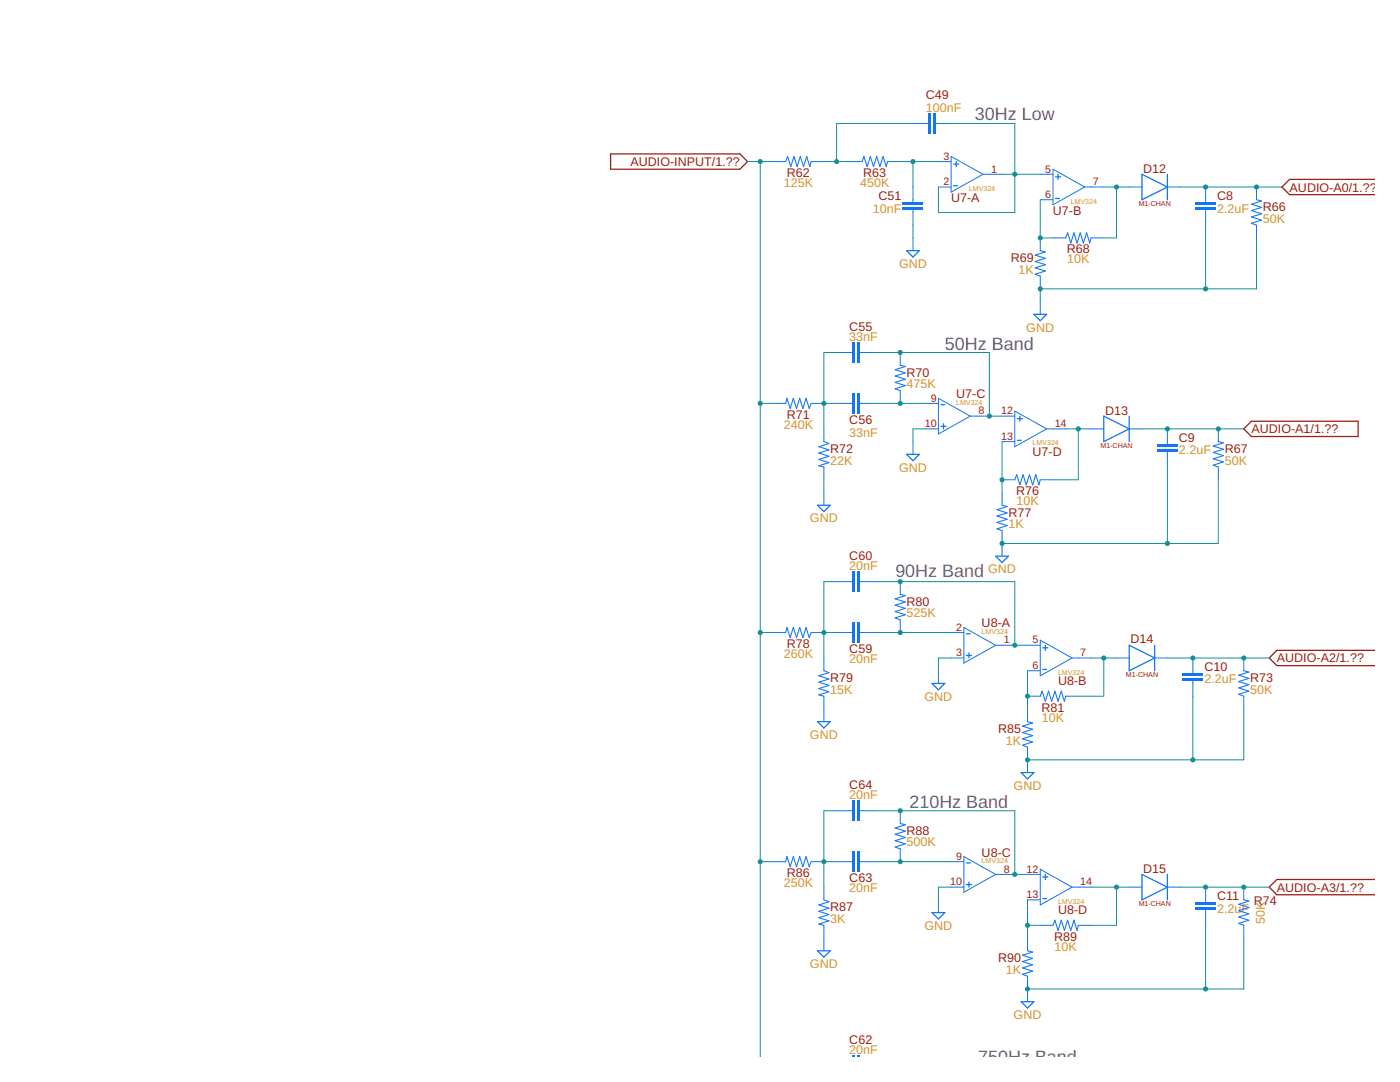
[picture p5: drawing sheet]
<svg xmlns="http://www.w3.org/2000/svg" width="279mm" height="216mm" viewBox="0 0 279 216" stroke-linecap="round" stroke-linejoin="round" font-family="sans-serif">
<path d="M121.9 30.7h25.8l1.5 1.5-1.5 1.6h-25.8zM274.5 35.8h-17.1l-1.6 1.5 1.6 1.5h17.1M248.2 85.6l1.5-1.5h21.3v3h-21.3zM274.5 129.8h-19.7l-1.5 1.5 1.5 1.5h19.7M274.5 175.5h-19.7l-1.5 1.5 1.5 1.5h19.7" fill="none" stroke="#9c1f14" stroke-width=".25"/>
<path d="M156.8 32.2l.4-1 .6 2.1 .7-2.1 .6 2.1 .6-2.1 .7 2.1 .6-2.1 .6 2.1 .3-1.1M172 32.2l.4-1 .7 2.1 .6-2.1 .6 2.1 .7-2.1 .6 2.1 .6-2.1 .7 2.1 .2-1.1" fill="none" stroke="#1375f4" stroke-width=".21"/>
<path d="M154.3 32.2h2.5M161.9 32.2h2.5M169.5 32.2h2.5M177.1 32.2h2.6" fill="none" stroke="#1375f4" stroke-width=".2"/>
<g fill="#1375f4">
<path d="M186.3 22.6h.5v4.1h-.5z" fill-rule="evenodd"/>
<path d="M185.3 22.6h.5v4.1h-.5z" fill-rule="evenodd"/>
</g>
<g fill="#1375f4">
<path d="M186.3 22.6h.5v4.1h-.5zM186.3 22.6v4.1h.5v-4.1z"/>
<path d="M185.2 22.6h.6v4.1h-.6zM185.3 22.6v4.1h.5v-4.1z"/>
</g>
<path d="M182.2 24.6h3.1M186.8 24.6h3" fill="none" stroke="#1375f4" stroke-width=".2"/>
<g fill="#1375f4">
<path d="M180.2 41.4h4v.5h-4z" fill-rule="evenodd"/>
<path d="M180.2 40.4h4v.5h-4z" fill-rule="evenodd"/>
</g>
<g fill="#1375f4">
<path d="M180.2 41.4h4v.5h-4zM180.2 41.4v.5h4v-.5z"/>
<path d="M180.2 40.4h4v.5h-4zM180.2 40.4v.5h4v-.5z"/>
</g>
<path d="M182.2 37.3v3.1M182.2 41.9v3M182.2 47.5v2.5M207.6 47.5v2.5M207.6 55.1v2.5M210.1 47.5h2.6M217.7 47.5h2.6M179.7 70.3v2.6M179.7 78v2.5M207.6 60.2v2.5" fill="none" stroke="#1375f4" stroke-width=".2"/>
<path d="M180.9 50h2.6l-1.3 1.3zM206.3 62.7h2.6l-1.3 1.3z" fill="none" stroke="#1375f4" stroke-width=".25"/>
<path d="M207.6 50l1 .3-2 .6 2 .6-2 .7 2 .6-2 .6 2 .7-2 .6 1 .4M212.7 47.5l.4-1 .6 2 .6-2 .6 2 .7-2 .6 2 .7-2 .6 2 .2-1M179.7 72.9l1 .2-2.1 .7 2.1 .6-2.1 .6 2.1 .7-2.1 .6 2.1 .6-2.1 .7 1.1 .4" fill="none" stroke="#1375f4" stroke-width=".21"/>
<g fill="#1375f4">
<path d="M171 68.3h.5v4.1h-.5z" fill-rule="evenodd"/>
<path d="M170 68.3h.5v4.1h-.5z" fill-rule="evenodd"/>
</g>
<g fill="#1375f4">
<path d="M171 68.3h.5v4.1h-.5zM171 68.3v4.1h.5v-4.1z"/>
<path d="M170 68.3h.5v4.1h-.5zM170 68.3v4.1h.5v-4.1z"/>
</g>
<path d="M167 70.3h3M171.5 70.3h3.1" fill="none" stroke="#1375f4" stroke-width=".2"/>
<g fill="#1375f4">
<path d="M171 78.5h.5v4h-.5z" fill-rule="evenodd"/>
<path d="M170 78.5h.5v4h-.5z" fill-rule="evenodd"/>
</g>
<g fill="#1375f4">
<path d="M171 78.5h.5v4h-.5zM171 78.5v4h.5v-4z"/>
<path d="M170 78.5h.5v4h-.5zM170 78.5v4h.5v-4z"/>
</g>
<g fill="none" stroke="#1375f4" stroke-width=".2">
<path d="M154.3 80.5h2.5M161.9 80.5h2.5M164.4 85.6v2.5M164.4 93.2v2.5M164.4 98.3v2.5M167 80.5h3M171.5 80.5h3.1M182.2 88.1v2.6M200 95.7h2.5M200 98.3v2.5M207.6 95.7h2.5M200 105.9v5.1"/>
<path d="M154.3 126.2h2.5M161.9 126.2h2.5M164.4 131.3v2.5M164.4 138.9v2.6"/>
</g>
<path d="M156.8 80.5l.3-1 .6 2 .6-2 .7 2 .6-2 .6 2 .7-2 .6 2 .4-1M164.4 88.1l1 .4-2 .6 2 .7-2 .6 2 .6-2 .7 2 .6-2 .6 1 .3M202.5 95.7l.4-1 .6 2.1 .7-2.1 .6 2.1 .6-2.1 .7 2.1 .6-2.1 .6 2.1 .3-1.1M200 100.8l1 .3-2 .6 2 .6-2 .7 2 .6-2 .6 2 .7-2 .6 1 .4M156.8 126.2l.3-1 .6 2 .6-2 .7 2 .6-2 .6 2 .7-2 .6 2 .4-1M164.4 133.8l1 .4-2 .7 2 .6-2 .6 2 .7-2 .6 2 .6-2 .7 1 .2" fill="none" stroke="#1375f4" stroke-width=".21"/>
<path d="M180.9 90.7h2.6l-1.3 1.2zM163.2 100.8h2.5l-1.3 1.3zM198.7 111h2.6l-1.3 1.2z" fill="none" stroke="#1375f4" stroke-width=".25"/>
<g fill="#1375f4">
<path d="M171 124.2h.5v4h-.5z" fill-rule="evenodd"/>
<path d="M170 124.2h.5v4h-.5z" fill-rule="evenodd"/>
</g>
<g fill="#1375f4">
<path d="M171 124.2h.5v4h-.5zM171 124.2v4h.5v-4z"/>
<path d="M170 124.2h.5v4h-.5zM170 124.2v4h.5v-4z"/>
</g>
<path d="M167 126.2h3M171.5 126.2h3.1" fill="none" stroke="#1375f4" stroke-width=".2"/>
<g fill="#1375f4">
<path d="M171 114h.5v4.1h-.5z" fill-rule="evenodd"/>
<path d="M170 114h.5v4.1h-.5z" fill-rule="evenodd"/>
</g>
<g fill="#1375f4">
<path d="M171 114h.5v4.1h-.5zM171 114v4.1h.5v-4.1z"/>
<path d="M170 114h.5v4.1h-.5zM170 114v4.1h.5v-4.1z"/>
</g>
<g fill="none" stroke="#1375f4" stroke-width=".2">
<path d="M167 116.1h3M171.5 116.1h3.1M179.7 116.1v2.5M179.7 123.7v2.5M187.3 133.8v2.6M205.1 138.9h2.5M212.7 138.9h2.5M164.4 141.5v2.5M205.1 141.5v2.5M205.1 149.1v5.1M154.3 171.9h2.5M161.9 171.9h2.5"/>
<path d="M164.4 177v2.6M164.4 184.6v2.6"/>
</g>
<path d="M179.7 118.6l1 .3-2.1 .6 2.1 .6-2.1 .7 2.1 .6-2.1 .6 2.1 .7-2.1 .6 1.1 .4M207.6 138.9l.4-1 .6 2 .7-2 .6 2 .6-2 .7 2 .6-2 .6 2 .3-1M205.1 144l1 .3-2.1 .6 2.1 .6-2.1 .7 2.1 .6-2.1 .6 2.1 .7-2.1 .6 1.1 .4M156.8 171.9l.3-1 .6 2.1 .6-2.1 .7 2.1 .6-2.1 .6 2.1 .7-2.1 .6 2.1 .4-1.1M164.4 179.6l1 .3-2 .7 2 .6-2 .6 2 .7-2 .6 2 .6-2 .7 1 .2" fill="none" stroke="#1375f4" stroke-width=".21"/>
<path d="M186 136.4h2.6l-1.3 1.2zM163.2 144h2.5l-1.3 1.3zM203.8 154.2h2.5l-1.2 1.2z" fill="none" stroke="#1375f4" stroke-width=".25"/>
<g fill="#1375f4">
<path d="M171 169.9h.5v4.1h-.5z" fill-rule="evenodd"/>
<path d="M170 169.9h.5v4.1h-.5z" fill-rule="evenodd"/>
</g>
<g fill="#1375f4">
<path d="M171 169.9h.5v4.1h-.5zM171 169.9v4.1h.5v-4.1z"/>
<path d="M170 169.9h.5v4.1h-.5zM170 169.9v4.1h.5v-4.1z"/>
</g>
<path d="M167 171.9h3M171.5 171.9h3.1" fill="none" stroke="#1375f4" stroke-width=".2"/>
<g fill="#1375f4">
<path d="M171 159.7h.5v4.1h-.5z" fill-rule="evenodd"/>
<path d="M170 159.7h.5v4.1h-.5z" fill-rule="evenodd"/>
</g>
<g fill="#1375f4">
<path d="M171 159.7h.5v4.1h-.5zM171 159.7v4.1h.5v-4.1z"/>
<path d="M170 159.7h.5v4.1h-.5zM170 159.7v4.1h.5v-4.1z"/>
</g>
<path d="M167 161.8h3M171.5 161.8h3.1M179.7 161.8v2.5M179.7 169.4v2.5M187.3 179.6v2.5M164.4 187.2v2.5M205.1 187.2v2.5M205.1 194.8v5.1M207.6 184.6h2.5M215.2 184.6h2.5" fill="none" stroke="#1375f4" stroke-width=".2"/>
<path d="M179.7 164.3l1 .3-2.1 .6 2.1 .6-2.1 .7 2.1 .6-2.1 .6 2.1 .7-2.1 .6 1.1 .4M205.1 189.7l1 .3-2.1 .6 2.1 .6-2.1 .7 2.1 .6-2.1 .6 2.1 .7-2.1 .6 1.1 .4M210.1 184.6l.4-1 .7 2.1 .6-2.1 .6 2.1 .7-2.1 .6 2.1 .6-2.1 .6 2.1 .3-1.1" fill="none" stroke="#1375f4" stroke-width=".21"/>
<path d="M163.2 189.7h2.5l-1.3 1.3zM186 182.1h2.6l-1.3 1.3zM203.8 199.9h2.5l-1.2 1.2z" fill="none" stroke="#1375f4" stroke-width=".25"/>
<g fill="#1375f4">
<path d="M171 210.5h.5v.5h-.5z" fill-rule="evenodd"/>
<path d="M170 210.5h.5v.5h-.5z" fill-rule="evenodd"/>
</g>
<g fill="#1375f4">
<path d="M171 210.5h.5v.5h-.5zM171 210.5v.5h.5v-.5z"/>
<path d="M170 210.5h.5v.5h-.5zM170 210.5v.5h.5v-.5z"/>
</g>
<g fill="none" stroke="#1375f4" stroke-width=".2">
<path d="M187.3 37.3h2.5M187.3 32.2h2.5M189.8 31.2l6.4 3.6-6.4 3.5zM196.2 34.8h3.8M207.6 34.8h2.5M207.6 39.9h2.5M210.1 33.8l6.4 3.5-6.4 3.6zM216.5 37.3h3.8M225.4 37.3h2.5M233 37.3h2.5M250.8 37.3v2.6M250.8 44.9v2.6"/>
<path d="M187.3 79.5l6.3 3.5-6.3 3.6zM184.7 85.6h2.6M184.7 80.5h2.6M193.6 83h3.8M200 83h2.5M200 88.1h2.5M202.5 82l6.4 3.6-6.4 3.5zM208.9 85.6h3.8M217.7 85.6h2.6M225.4 85.6h2.5M243.1 85.6v2.5M243.1 93.2v2.5"/>
<path d="M189.8 131.3h2.6M189.8 126.2h2.6M192.4 125.2l6.3 3.6-6.3 3.5zM198.7 128.8h3.8M205.1 128.8h2.5M205.1 133.8h2.5M207.6 127.7l6.4 3.6-6.4 3.6zM214 131.3h3.7M222.8 131.3h2.6M230.4 131.3h2.6M248.2 131.3v2.5M248.2 138.9v2.6"/>
<path d="M189.8 177h2.6M189.8 171.9h2.6M192.4 170.9l6.3 3.6-6.3 3.5zM198.7 174.5h3.8M205.1 174.5h2.5M205.1 179.6h2.5M207.6 173.5l6.4 3.5-6.4 3.6zM214 177h3.7M225.4 177h2.5M233 177h2.5M248.2 177v2.6M248.2 184.6v2.6"/>
</g>
<g fill="none" stroke="#1375f4" stroke-width=".25">
<path d="M190.3 37.1h.8M190.3 32.7h1M190.8 32.2v1.1M210.7 39.6h.7M210.7 35.3h1M211.2 34.8v1M227.9 34.8l5.1 2.5-5.1 2.6zM233 34.8v5.1M187.8 80.8h.8M187.8 85.1h1M188.3 84.6v1M203 87.9h.8"/>
<path d="M203 83.5h1M203.5 83v1.1M220.3 83l5.1 2.6-5.1 2.5zM225.4 83v5.1M192.9 126.5h.7M192.9 130.8h1M193.4 130.3v1M208.1 133.6h.8M208.1 129.3h1M208.6 128.8v1M225.4 128.8l5 2.5-5 2.5zM230.4 128.8v5"/>
<path d="M192.9 172.2h.7M192.9 176.5h1M193.4 176v1M208.1 179.3h.8M208.1 175h1M208.6 174.5v1M227.9 174.5l5.1 2.5-5.1 2.6zM233 174.5v5.1"/>
</g>
<path d="M250.8 39.9l1 .2-2.1 .6 2.1 .7-2.1 .6 2.1 .7-2.1 .6 2.1 .6-2.1 .7 1.1 .3M243.1 88.1l1.1 .3-2.1 .6 2.1 .6-2.1 .7 2.1 .6-2.1 .6 2.1 .7-2.1 .6 1 .4M248.2 133.8l1 .3-2 .6 2 .7-2 .6 2 .6-2 .7 2 .6-2 .6 1 .4M248.2 179.6l1 .2-2 .6 2 .7-2 .6 2 .7-2 .6 2 .6-2 .7 1 .3" fill="none" stroke="#1375f4" stroke-width=".21"/>
<g fill="#1375f4">
<path d="M238.6 41.4h4v.5h-4z" fill-rule="evenodd"/>
<path d="M238.6 40.4h4v.5h-4z" fill-rule="evenodd"/>
</g>
<g fill="#1375f4">
<path d="M238.6 41.4h4v.5h-4zM238.6 41.4v.5h4v-.5z"/>
<path d="M238.6 40.4h4v.5h-4zM238.6 40.4v.5h4v-.5z"/>
</g>
<path d="M240.6 37.3v3.1M240.6 41.9v3" fill="none" stroke="#1375f4" stroke-width=".2"/>
<g fill="#1375f4">
<path d="M230.9 89.6h4.1v.5h-4.1z" fill-rule="evenodd"/>
<path d="M230.9 88.6h4.1v.5h-4.1z" fill-rule="evenodd"/>
</g>
<g fill="#1375f4">
<path d="M230.9 89.6h4.1v.5h-4.1zM230.9 89.6v.5h4.1v-.5z"/>
<path d="M230.9 88.6h4.1v.5h-4.1zM230.9 88.6v.5h4.1v-.5z"/>
</g>
<path d="M233 85.6v3M233 90.1v3.1" fill="none" stroke="#1375f4" stroke-width=".2"/>
<g fill="#1375f4">
<path d="M236 135.4h4.1v.5h-4.1z" fill-rule="evenodd"/>
<path d="M236 134.3h4.1v.6h-4.1z" fill-rule="evenodd"/>
</g>
<g fill="#1375f4">
<path d="M236 135.4h4.1v.5h-4.1zM236 135.4v.5h4.1v-.5z"/>
<path d="M236 134.3h4.1v.6h-4.1zM236 134.3v.6h4.1v-.6z"/>
</g>
<path d="M238.1 131.3v3M238.1 135.9v3" fill="none" stroke="#1375f4" stroke-width=".2"/>
<g fill="#1375f4">
<path d="M238.6 181.1h4v.5h-4z" fill-rule="evenodd"/>
<path d="M238.6 180.1h4v.5h-4z" fill-rule="evenodd"/>
</g>
<g fill="#1375f4">
<path d="M238.6 181.1h4v.5h-4zM238.6 181.1v.5h4v-.5z"/>
<path d="M238.6 180.1h4v.5h-4zM238.6 180.1v.5h4v-.5z"/>
</g>
<path d="M240.6 177v3.1M240.6 181.6v3" fill="none" stroke="#1375f4" stroke-width=".2"/>
<path d="M164.4 32.2h5.1M182.2 24.6h-15.2v7.6" fill="none" stroke="#158f93" stroke-width=".2"/>
<circle cx="167" cy="32.2" r=".51" fill="#158f93"/>
<path d="M166.5 32.2a.51 .51 0 0 1 1 0 .51 .51 0 0 1-1 0zM166.5 32.2a.51 .51 0 0 0 1 0 .51 .51 0 0 0-1 0z" fill="#158f93"/>
<path d="M189.8 24.6h12.7v17.8h-15.2v-5.1M200 34.8h7.6" fill="none" stroke="#158f93" stroke-width=".2"/>
<circle cx="202.5" cy="34.8" r=".51" fill="#158f93"/>
<path d="M202 34.8a.51 .51 0 0 1 1 0 .51 .51 0 0 1-1 0zM202 34.8a.51 .51 0 0 0 1 0 .51 .51 0 0 0-1 0z" fill="#158f93"/>
<path d="M179.7 32.2h7.6M182.2 32.2v5.1" fill="none" stroke="#158f93" stroke-width=".2"/>
<circle cx="182.2" cy="32.2" r=".51" fill="#158f93"/>
<path d="M181.7 32.2a.51 .51 0 0 1 1 0 .51 .51 0 0 1-1 0zM181.7 32.2a.51 .51 0 0 0 1 0 .51 .51 0 0 0-1 0z" fill="#158f93"/>
<path d="M182.2 44.9v2.6M240.6 44.9v12.7M250.8 47.5v10.1h-43.2v2.6" fill="none" stroke="#158f93" stroke-width=".2"/>
<g fill="#158f93">
<circle cx="207.6" cy="57.6" r=".51"/>
<circle cx="240.6" cy="57.6" r=".51"/>
</g>
<g fill="#158f93">
<path d="M207.1 57.6a.51 .51 0 0 1 1 0 .51 .51 0 0 1-1 0zM207.1 57.6a.51 .51 0 0 0 1 0 .51 .51 0 0 0-1 0z"/>
<path d="M240.1 57.6a.51 .51 0 0 1 1 0 .51 .51 0 0 1-1 0zM240.1 57.6a.51 .51 0 0 0 1 0 .51 .51 0 0 0-1 0z"/>
</g>
<path d="M164.4 95.7v2.6M184.7 85.6h-2.5v2.5M233 93.2v15.2M243.1 95.7v12.7h-43.1" fill="none" stroke="#158f93" stroke-width=".2"/>
<g fill="#158f93">
<circle cx="200" cy="108.4" r=".51"/>
<circle cx="233" cy="108.4" r=".51"/>
</g>
<g fill="#158f93">
<path d="M199.5 108.4a.51 .51 0 0 1 1 0 .51 .51 0 0 1-1 0zM199.5 108.4a.51 .51 0 0 0 1 0 .51 .51 0 0 0-1 0z"/>
<path d="M232.5 108.4a.51 .51 0 0 1 1 0 .51 .51 0 0 1-1 0zM232.5 108.4a.51 .51 0 0 0 1 0 .51 .51 0 0 0-1 0z"/>
</g>
<path d="M189.8 131.3h-2.5v2.5M238.1 138.9v12.7M248.2 141.5v10.1h-43.1" fill="none" stroke="#158f93" stroke-width=".2"/>
<g fill="#158f93">
<circle cx="205.1" cy="151.6" r=".51"/>
<circle cx="238.1" cy="151.6" r=".51"/>
</g>
<g fill="#158f93">
<path d="M204.6 151.6a.51 .51 0 0 1 1 0 .51 .51 0 0 1-1 0zM204.6 151.6a.51 .51 0 0 0 1 0 .51 .51 0 0 0-1 0z"/>
<path d="M237.6 151.6a.51 .51 0 0 1 1 0 .51 .51 0 0 1-1 0zM237.6 151.6a.51 .51 0 0 0 1 0 .51 .51 0 0 0-1 0z"/>
</g>
<path d="M189.8 177h-2.5v2.6M248.2 187.2v10.1h-7.6" fill="none" stroke="#158f93" stroke-width=".2"/>
<circle cx="205.1" cy="197.3" r=".51" fill="#158f93"/>
<path d="M204.6 197.3a.51 .51 0 0 1 1 0 .51 .51 0 0 1-1 0zM204.6 197.3a.51 .51 0 0 0 1 0 .51 .51 0 0 0-1 0z" fill="#158f93"/>
<path d="M240.6 184.6v12.7h-35.5" fill="none" stroke="#158f93" stroke-width=".2"/>
<circle cx="240.6" cy="197.3" r=".51" fill="#158f93"/>
<path d="M240.1 197.3a.51 .51 0 0 1 1 0 .51 .51 0 0 1-1 0zM240.1 197.3a.51 .51 0 0 0 1 0 .51 .51 0 0 0-1 0z" fill="#158f93"/>
<path d="M207.6 39.9v7.6h2.5" fill="none" stroke="#158f93" stroke-width=".2"/>
<circle cx="207.6" cy="47.5" r=".51" fill="#158f93"/>
<path d="M207.1 47.5a.51 .51 0 0 1 1 0 .51 .51 0 0 1-1 0zM207.1 47.5a.51 .51 0 0 0 1 0 .51 .51 0 0 0-1 0z" fill="#158f93"/>
<path d="M220.3 37.3h5.1M222.8 37.3v10.2h-2.5" fill="none" stroke="#158f93" stroke-width=".2"/>
<circle cx="222.8" cy="37.3" r=".51" fill="#158f93"/>
<path d="M222.3 37.3a.51 .51 0 0 1 1 0 .51 .51 0 0 1-1 0zM222.3 37.3a.51 .51 0 0 0 1 0 .51 .51 0 0 0-1 0z" fill="#158f93"/>
<path d="M167 70.3h-2.6v15.3M164.4 80.5h2.6" fill="none" stroke="#158f93" stroke-width=".2"/>
<circle cx="164.4" cy="80.5" r=".51" fill="#158f93"/>
<path d="M163.9 80.5a.51 .51 0 0 1 1 0 .51 .51 0 0 1-1 0zM163.9 80.5a.51 .51 0 0 0 1 0 .51 .51 0 0 0-1 0z" fill="#158f93"/>
<path d="M174.6 80.5h10.1" fill="none" stroke="#158f93" stroke-width=".2"/>
<circle cx="179.7" cy="80.5" r=".51" fill="#158f93"/>
<path d="M179.2 80.5a.51 .51 0 0 1 1 0 .51 .51 0 0 1-1 0zM179.2 80.5a.51 .51 0 0 0 1 0 .51 .51 0 0 0-1 0z" fill="#158f93"/>
<path d="M174.6 70.3h22.8v12.7h2.6" fill="none" stroke="#158f93" stroke-width=".2"/>
<g fill="#158f93">
<circle cx="179.7" cy="70.3" r=".51"/>
<circle cx="197.4" cy="83" r=".51"/>
</g>
<g fill="#158f93">
<path d="M179.2 70.3a.51 .51 0 0 1 1 0 .51 .51 0 0 1-1 0zM179.2 70.3a.51 .51 0 0 0 1 0 .51 .51 0 0 0-1 0z"/>
<path d="M196.9 83a.55 .55 0 0 1 1.1 0 .55 .55 0 0 1-1.1 0zM196.9 83a.51 .51 0 0 0 1 0 .51 .51 0 0 0-1 0z"/>
</g>
<path d="M200 88.1v10.2" fill="none" stroke="#158f93" stroke-width=".2"/>
<circle cx="200" cy="95.7" r=".51" fill="#158f93"/>
<path d="M199.5 95.7a.51 .51 0 0 1 1 0 .51 .51 0 0 1-1 0zM199.5 95.7a.51 .51 0 0 0 1 0 .51 .51 0 0 0-1 0z" fill="#158f93"/>
<path d="M212.7 85.6h5M215.2 85.6v10.1h-5.1" fill="none" stroke="#158f93" stroke-width=".2"/>
<circle cx="215.2" cy="85.6" r=".51" fill="#158f93"/>
<path d="M214.7 85.6a.51 .51 0 0 1 1 0 .51 .51 0 0 1-1 0zM214.7 85.6a.51 .51 0 0 0 1 0 .51 .51 0 0 0-1 0z" fill="#158f93"/>
<path d="M167 126.2h-2.6v5.1" fill="none" stroke="#158f93" stroke-width=".2"/>
<circle cx="164.4" cy="126.2" r=".51" fill="#158f93"/>
<path d="M163.9 126.2a.51 .51 0 0 1 1 0 .51 .51 0 0 1-1 0zM163.9 126.2a.51 .51 0 0 0 1 0 .51 .51 0 0 0-1 0z" fill="#158f93"/>
<path d="M167 116.1h-2.6v10.1M174.6 126.2h15.2" fill="none" stroke="#158f93" stroke-width=".2"/>
<circle cx="179.7" cy="126.2" r=".51" fill="#158f93"/>
<path d="M179.2 126.2a.51 .51 0 0 1 1 0 .51 .51 0 0 1-1 0zM179.2 126.2a.51 .51 0 0 0 1 0 .51 .51 0 0 0-1 0z" fill="#158f93"/>
<path d="M174.6 116.1h27.9v12.7h2.6" fill="none" stroke="#158f93" stroke-width=".2"/>
<g fill="#158f93">
<circle cx="179.7" cy="116.1" r=".51"/>
<circle cx="202.5" cy="128.8" r=".51"/>
</g>
<g fill="#158f93">
<path d="M179.2 116.1a.51 .51 0 0 1 1 0 .51 .51 0 0 1-1 0zM179.2 116.1a.51 .51 0 0 0 1 0 .51 .51 0 0 0-1 0z"/>
<path d="M202 128.8a.51 .51 0 0 1 1 0 .51 .51 0 0 1-1 0zM202 128.8a.51 .51 0 0 0 1 0 .51 .51 0 0 0-1 0z"/>
</g>
<path d="M205.1 133.8v7.7" fill="none" stroke="#158f93" stroke-width=".2"/>
<circle cx="205.1" cy="138.9" r=".51" fill="#158f93"/>
<path d="M204.6 138.9a.51 .51 0 0 1 1 0 .51 .51 0 0 1-1 0zM204.6 138.9a.51 .51 0 0 0 1 0 .51 .51 0 0 0-1 0z" fill="#158f93"/>
<path d="M217.7 131.3h5.1M220.3 131.3v7.6h-5.1" fill="none" stroke="#158f93" stroke-width=".2"/>
<circle cx="220.3" cy="131.3" r=".51" fill="#158f93"/>
<path d="M219.8 131.3a.51 .51 0 0 1 1 0 .51 .51 0 0 1-1 0zM219.8 131.3a.51 .51 0 0 0 1 0 .51 .51 0 0 0-1 0z" fill="#158f93"/>
<path d="M167 171.9h-2.6v5.1" fill="none" stroke="#158f93" stroke-width=".2"/>
<circle cx="164.4" cy="171.9" r=".51" fill="#158f93"/>
<path d="M163.9 171.9a.51 .51 0 0 1 1 0 .51 .51 0 0 1-1 0zM163.9 171.9a.51 .51 0 0 0 1 0 .51 .51 0 0 0-1 0z" fill="#158f93"/>
<path d="M167 161.8h-2.6v10.1M174.6 171.9h15.2" fill="none" stroke="#158f93" stroke-width=".2"/>
<circle cx="179.7" cy="171.9" r=".51" fill="#158f93"/>
<path d="M179.2 171.9a.51 .51 0 0 1 1 0 .51 .51 0 0 1-1 0zM179.2 171.9a.51 .51 0 0 0 1 0 .51 .51 0 0 0-1 0z" fill="#158f93"/>
<path d="M174.6 161.8h27.9v12.7h2.6" fill="none" stroke="#158f93" stroke-width=".2"/>
<g fill="#158f93">
<circle cx="179.7" cy="161.8" r=".51"/>
<circle cx="202.5" cy="174.5" r=".51"/>
</g>
<g fill="#158f93">
<path d="M179.2 161.8a.51 .51 0 0 1 1 0 .51 .51 0 0 1-1 0zM179.2 161.8a.51 .51 0 0 0 1 0 .51 .51 0 0 0-1 0z"/>
<path d="M202 174.5a.51 .51 0 0 1 1 0 .51 .51 0 0 1-1 0zM202 174.5a.51 .51 0 0 0 1 0 .51 .51 0 0 0-1 0z"/>
</g>
<path d="M205.1 179.6v7.6M205.1 184.6h2.5" fill="none" stroke="#158f93" stroke-width=".2"/>
<circle cx="205.1" cy="184.6" r=".51" fill="#158f93"/>
<path d="M204.6 184.6a.51 .51 0 0 1 1 0 .51 .51 0 0 1-1 0zM204.6 184.6a.51 .51 0 0 0 1 0 .51 .51 0 0 0-1 0z" fill="#158f93"/>
<path d="M217.7 177h7.7M222.8 177v7.6h-5.1" fill="none" stroke="#158f93" stroke-width=".2"/>
<circle cx="222.8" cy="177" r=".51" fill="#158f93"/>
<path d="M222.3 177a.51 .51 0 0 1 1 0 .51 .51 0 0 1-1 0zM222.3 177a.51 .51 0 0 0 1 0 .51 .51 0 0 0-1 0z" fill="#158f93"/>
<path d="M149.2 32.2h5.1M151.7 32.2v48.3h2.6" fill="none" stroke="#158f93" stroke-width=".2"/>
<circle cx="151.7" cy="32.2" r=".51" fill="#158f93"/>
<path d="M151.2 32.2a.51 .51 0 0 1 1 0 .51 .51 0 0 1-1 0zM151.2 32.2a.51 .51 0 0 0 1 0 .51 .51 0 0 0-1 0z" fill="#158f93"/>
<path d="M151.7 80.5v45.7h2.6" fill="none" stroke="#158f93" stroke-width=".2"/>
<circle cx="151.7" cy="80.5" r=".51" fill="#158f93"/>
<path d="M151.2 80.5a.51 .51 0 0 1 1 0 .51 .51 0 0 1-1 0zM151.2 80.5a.51 .51 0 0 0 1 0 .51 .51 0 0 0-1 0z" fill="#158f93"/>
<path d="M151.7 126.2v45.7h2.6" fill="none" stroke="#158f93" stroke-width=".2"/>
<circle cx="151.7" cy="126.2" r=".51" fill="#158f93"/>
<path d="M151.2 126.2a.51 .51 0 0 1 1 0 .51 .51 0 0 1-1 0zM151.2 126.2a.51 .51 0 0 0 1 0 .51 .51 0 0 0-1 0z" fill="#158f93"/>
<path d="M151.7 171.9v39.1" fill="none" stroke="#158f93" stroke-width=".2"/>
<circle cx="151.7" cy="171.9" r=".51" fill="#158f93"/>
<path d="M151.2 171.9a.51 .51 0 0 1 1 0 .51 .51 0 0 1-1 0zM151.2 171.9a.51 .51 0 0 0 1 0 .51 .51 0 0 0-1 0z" fill="#158f93"/>
<path d="M235.5 37.3h20.3" fill="none" stroke="#158f93" stroke-width=".2"/>
<g fill="#158f93">
<circle cx="250.8" cy="37.3" r=".51"/>
<circle cx="240.6" cy="37.3" r=".51"/>
</g>
<g fill="#158f93">
<path d="M250.3 37.3a.51 .51 0 0 1 1 0 .51 .51 0 0 1-1 0zM250.3 37.3a.51 .51 0 0 0 1 0 .51 .51 0 0 0-1 0z"/>
<path d="M240.1 37.3a.51 .51 0 0 1 1 0 .51 .51 0 0 1-1 0zM240.1 37.3a.51 .51 0 0 0 1 0 .51 .51 0 0 0-1 0z"/>
</g>
<path d="M227.9 85.6h20.3" fill="none" stroke="#158f93" stroke-width=".2"/>
<g fill="#158f93">
<circle cx="243.1" cy="85.6" r=".51"/>
<circle cx="233" cy="85.6" r=".51"/>
</g>
<g fill="#158f93">
<path d="M242.6 85.6a.55 .55 0 0 1 1.1 0 .55 .55 0 0 1-1.1 0zM242.6 85.6a.51 .51 0 0 0 1 0 .51 .51 0 0 0-1 0z"/>
<path d="M232.5 85.6a.51 .51 0 0 1 1 0 .51 .51 0 0 1-1 0zM232.5 85.6a.51 .51 0 0 0 1 0 .51 .51 0 0 0-1 0z"/>
</g>
<path d="M233 131.3h20.3" fill="none" stroke="#158f93" stroke-width=".2"/>
<g fill="#158f93">
<circle cx="248.2" cy="131.3" r=".51"/>
<circle cx="238.1" cy="131.3" r=".51"/>
</g>
<g fill="#158f93">
<path d="M247.7 131.3a.51 .51 0 0 1 1 0 .51 .51 0 0 1-1 0zM247.7 131.3a.51 .51 0 0 0 1 0 .51 .51 0 0 0-1 0z"/>
<path d="M237.6 131.3a.51 .51 0 0 1 1 0 .51 .51 0 0 1-1 0zM237.6 131.3a.51 .51 0 0 0 1 0 .51 .51 0 0 0-1 0z"/>
</g>
<path d="M235.5 177h17.8" fill="none" stroke="#158f93" stroke-width=".2"/>
<g fill="#158f93">
<circle cx="248.2" cy="177" r=".51"/>
<circle cx="240.6" cy="177" r=".51"/>
</g>
<g fill="#158f93">
<path d="M247.7 177a.51 .51 0 0 1 1 0 .51 .51 0 0 1-1 0zM247.7 177a.51 .51 0 0 0 1 0 .51 .51 0 0 0-1 0z"/>
<path d="M240.1 177a.51 .51 0 0 1 1 0 .51 .51 0 0 1-1 0zM240.1 177a.51 .51 0 0 0 1 0 .51 .51 0 0 0-1 0z"/>
</g>
<g font-size="3.6" fill="#606883">
<text x="194.6" y="23.9">30Hz Low</text>
<text x="188.6" y="69.8">50Hz Band</text>
<text x="178.7" y="115">90Hz Band</text>
<text x="181.5" y="161.3">210Hz Band</text>
<text x="195.2" y="212.1">750Hz Band</text>
</g>
<g font-size="2.5" fill="#d59028">
<text x="184.7" y="22.3">100nF</text>
<text x="156.4" y="37.3">125K</text>
<text x="171.7" y="37.3">450K</text>
<text x="174.2" y="42.4">10nF</text>
<text x="242.9" y="42.4">2.2uF</text>
<text x="252" y="44.4">50K</text>
<text x="179.4" y="53.5">GND</text>
<text x="213" y="52.6">10K</text>
<text x="203.3" y="54.6">1K</text>
<text x="169.5" y="68.1">33nF</text>
<text x="204.8" y="66.2">GND</text>
<text x="180.9" y="77.5">475K</text>
<text x="156.4" y="85.6">240K</text>
<text x="169.5" y="87.1">33nF</text>
<text x="165.7" y="92.7">22K</text>
<text x="179.4" y="94.1">GND</text>
<text x="235.3" y="90.7">2.2uF</text>
<text x="244.4" y="92.7">50K</text>
<text x="202.8" y="100.8">10K</text>
<text x="161.6" y="104.2">GND</text>
<text x="201.2" y="105.4">1K</text>
<text x="169.5" y="113.8">20nF</text>
<text x="197.2" y="114.4">GND</text>
<text x="180.9" y="123.2">525K</text>
<text x="156.4" y="131.3">260K</text>
<text x="169.5" y="132.3">20nF</text>
<text x="240.4" y="136.4">2.2uF</text>
<text x="165.7" y="138.4">15K</text>
<text x="184.5" y="139.8">GND</text>
<text x="207.9" y="144">10K</text>
<text x="249.5" y="138.4">50K</text>
<text x="161.6" y="147.4">GND</text>
<text x="200.7" y="148.6">1K</text>
<text x="169.5" y="159.5">20nF</text>
<text x="202.3" y="157.6">GND</text>
<text x="180.9" y="168.9">500K</text>
<text x="156.4" y="177">250K</text>
<text x="169.5" y="178">20nF</text>
<text x="165.7" y="184.1">3K</text>
<text x="184.5" y="185.5">GND</text>
<text x="242.9" y="182.1">2.2uF</text>
<text x="252.4" y="184.3" transform="rotate(-90 252.4 184.3)">50K</text>
<text x="210.4" y="189.7">10K</text>
<text x="161.6" y="193.1">GND</text>
<text x="200.7" y="194.3">1K</text>
<text x="202.3" y="203.3">GND</text>
<text x="169.5" y="210.3">20nF</text>
</g>
<g font-size="2.5" fill="#9c1f14">
<text x="184.7" y="19.8">C49</text>
<text x="125.8" y="33.1">AUDIO-INPUT/1.??</text>
<text x="157.1" y="35.3">R62</text>
<text x="172.3" y="35.3">R63</text>
<text x="228.2" y="34.5">D12</text>
<text x="175.3" y="39.9">C51</text>
<text x="189.8" y="40.4">U7-A</text>
<text x="242.9" y="39.9">C8</text>
<text x="257.4" y="38.2">AUDIO-A0/1.??</text>
<text x="210.1" y="42.9">U7-B</text>
<text x="252" y="42.1">R66</text>
<text x="201.7" y="52.3">R69</text>
<text x="212.9" y="50.6">R68</text>
<text x="169.5" y="66">C55</text>
<text x="180.9" y="75.2">R70</text>
<text x="157" y="83.5">R71</text>
<text x="190.8" y="79.5">U7-C</text>
<text x="220.5" y="82.8">D13</text>
<text x="169.5" y="84.6">C56</text>
<text x="235.3" y="88.1">C9</text>
<text x="249.8" y="86.5">AUDIO-A1/1.??</text>
<text x="165.7" y="90.4">R72</text>
<text x="206.1" y="90.9">U7-D</text>
<text x="244.4" y="90.4">R67</text>
<text x="202.8" y="98.8">R76</text>
<text x="201.2" y="103.1">R77</text>
<text x="169.5" y="111.7">C60</text>
<text x="180.9" y="120.9">R80</text>
<text x="195.9" y="125.2">U8-A</text>
<text x="157" y="129.2">R78</text>
<text x="169.5" y="130.3">C59</text>
<text x="225.6" y="128.2">D14</text>
<text x="165.7" y="136.1">R79</text>
<text x="211.1" y="136.6">U8-B</text>
<text x="240.4" y="133.8">C10</text>
<text x="249.5" y="136.1">R73</text>
<text x="254.8" y="132.2">AUDIO-A2/1.??</text>
<text x="207.8" y="142">R81</text>
<text x="199.2" y="146.3">R85</text>
<text x="169.5" y="157.5">C64</text>
<text x="180.9" y="166.6">R88</text>
<text x="195.9" y="170.9">U8-C</text>
<text x="157" y="175">R86</text>
<text x="169.5" y="176">C63</text>
<text x="228.2" y="174.2">D15</text>
<text x="242.9" y="179.6">C11</text>
<text x="254.8" y="177.9">AUDIO-A3/1.??</text>
<text x="165.7" y="181.9">R87</text>
<text x="211.1" y="182.3">U8-D</text>
<text x="250.2" y="180.7">R74</text>
<text x="199.2" y="192">R90</text>
<text x="210.4" y="187.7">R89</text>
<text x="169.5" y="208.3">C62</text>
</g>
<g font-size="2.1" fill="#9c1f14">
<text x="188.3" y="31.9">3</text>
<text x="197.8" y="34.4">1</text>
<text x="208.6" y="34.4">5</text>
<text x="188.3" y="37">2</text>
<text x="208.6" y="39.5">6</text>
<text x="218.1" y="37">7</text>
<text x="185.7" y="80.1">9</text>
<text x="195.3" y="82.7">8</text>
<text x="199.8" y="82.7">12</text>
<text x="184.6" y="85.2">10</text>
<text x="199.8" y="87.8">13</text>
<text x="210.5" y="85.2">14</text>
<text x="190.8" y="125.9">2</text>
<text x="190.8" y="130.9">3</text>
<text x="200.3" y="128.4">1</text>
<text x="206.1" y="128.4">5</text>
<text x="215.6" y="130.9">7</text>
<text x="206.1" y="133.5">6</text>
<text x="190.8" y="171.6">9</text>
<text x="189.6" y="176.7">10</text>
<text x="200.3" y="174.1">8</text>
<text x="204.9" y="179.2">13</text>
<text x="204.9" y="174.1">12</text>
<text x="215.6" y="176.7">14</text>
</g>
<g font-size="1.4" fill="#d59028">
<text x="193.4" y="38.1">LMV324</text>
<text x="213.7" y="40.6">LMV324</text>
<text x="190.8" y="80.8">LMV324</text>
<text x="206.1" y="88.9">LMV324</text>
<text x="195.9" y="126.5">LMV324</text>
<text x="211.1" y="134.6">LMV324</text>
<text x="195.9" y="172.2">LMV324</text>
<text x="211.1" y="180.3">LMV324</text>
</g>
<g font-size="1.4" fill="#9c1f14">
<text x="227.3" y="41.1">M1-CHAN</text>
<text x="219.6" y="89.4">M1-CHAN</text>
<text x="224.7" y="135.1">M1-CHAN</text>
<text x="227.3" y="180.8">M1-CHAN</text>
</g>
</svg>
